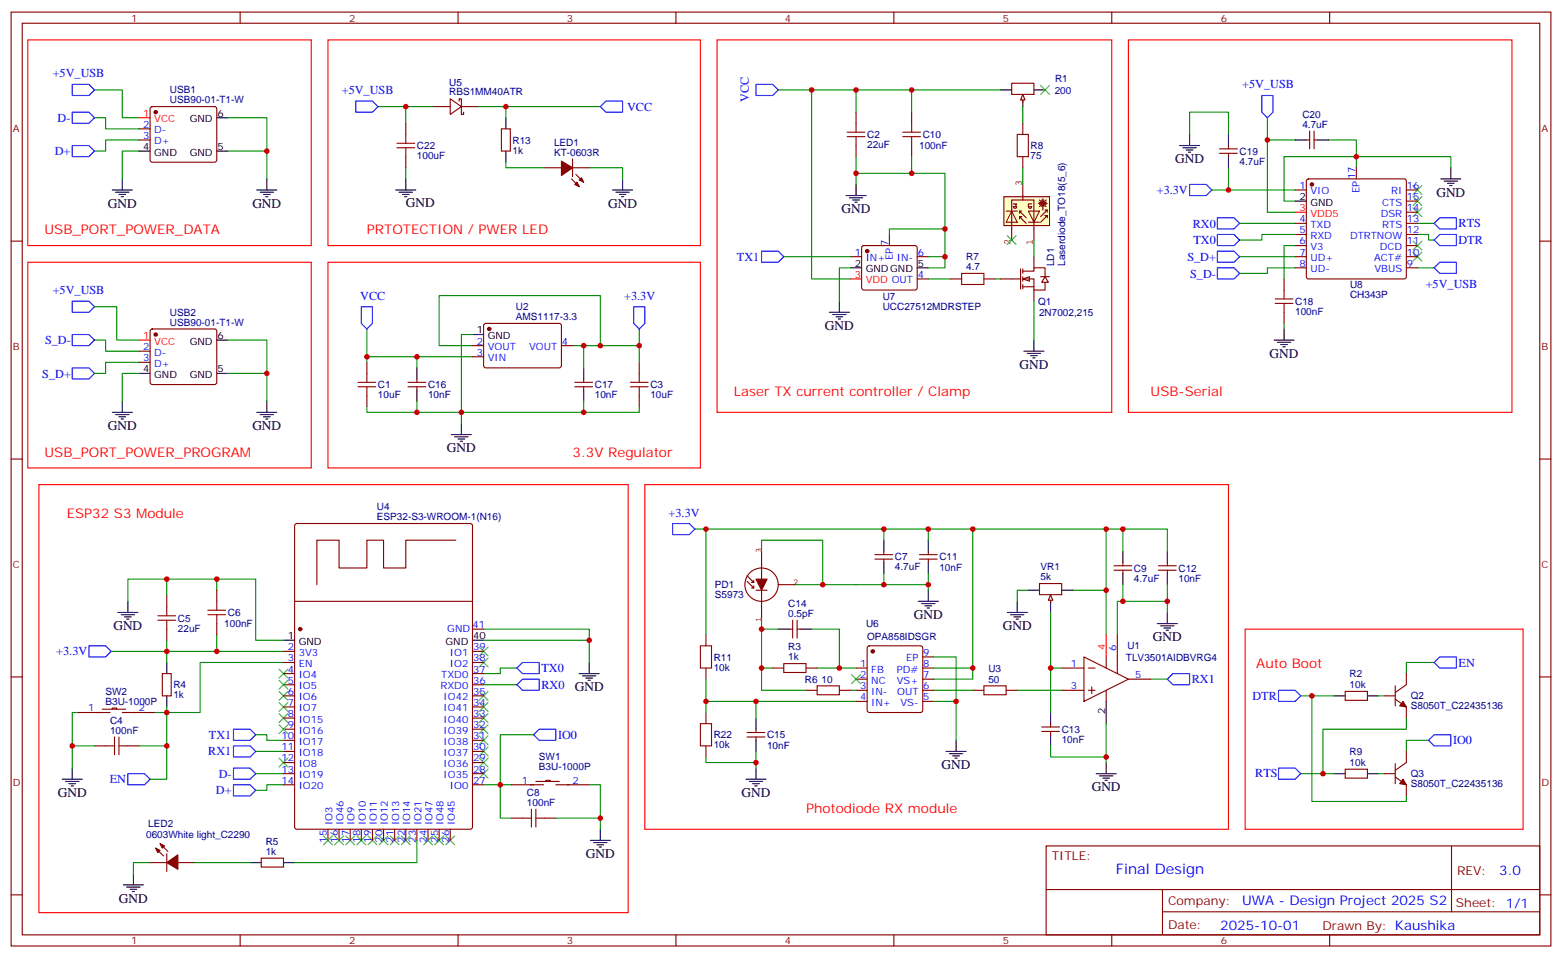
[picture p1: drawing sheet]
<svg xmlns="http://www.w3.org/2000/svg" width="496mm" height="304mm" viewBox="0 0 496 304" stroke-linecap="round" stroke-linejoin="round" font-family="sans-serif">
<g fill="none" stroke="#870000" stroke-width=".35">
<path d="M3.5 3.8h488.6v296.4h-488.6zM7.1 7.4h481.5v289.3h-481.5zM76.2 3.8v3.6M145.3 3.8v3.6M214.5 3.8v3.6M283.6 3.8v3.6M352.8 3.8v3.6M421.9 3.8v3.6M47.9 34l.4-.2h19.8l.5 .2 .2 .5v16.3l-.2 .5-.5 .2h-19.8l-.5-.3-.2-.4v-16.3zM128.8 39.1v3.6M44.1 40.9h3.5M44.1 44.4h3.5"/>
<path d="M128.8 49.7v3.5M3.5 76.5h3.6M273.6 78.1l.5-.2h16.2l.5 .2 .2 .5v12.7l-.2 .5-.5 .2h-16.2l-.5-.2-.2-.5v-12.7zM282.2 74.4v3.5M488.6 76.5h3.5M269.9 81.5h3.5M291 81.5h3.6M291 88.5h3.6M44.1 111.4h3.5M44.1 115h3.5M47.9 104.6l.4-.2h19.8l.5 .2 .2 .5v16.2l-.2 .5-.5 .2h-19.8l-.5-.2-.2-.5v-16.2zM3.5 145.7h3.6"/>
<path d="M488.6 145.7h3.5M3.5 214.8h3.6M488.6 214.8h3.5M332 268.4h156.6v28.3h-156.6zM460.6 268.5v20.8M3.5 284h3.6M76.2 296.7v3.5M145.3 296.7v3.5M214.5 296.7v3.5M283.6 296.7v3.5M332 282.3h156.5M352.8 296.7v3.5"/>
<path d="M368.9 289.3h119.6M368.9 282.3v14.1M421.9 296.7v3.5M488.6 284h3.5"/>
</g>
<g fill="none" stroke="#000" stroke-width=".35">
<path d="M68.8 37.4h3.5M38.8 56.8v3.5M44.1 47.9h3.5M68.8 47.9h3.5M84.7 56.8v3.5M197.6 56.8v3.5M271.6 58.5v3.6M35.6 60.3h6.4M36.7 61h4.2M37.7 61.7h2.2M38.5 62.4h.7M81.5 60.3h6.3"/>
<path d="M82.5 61h4.3M83.6 61.7h2.1M84.3 62.4h.7M194.4 60.3h6.3M195.4 61h4.3M196.5 61.7h2.1M197.2 62.4h.7M268.5 62.1h6.3M269.5 62.8h4.3M270.6 63.5h2.1M271.3 64.2h.7M263.2 99.1h6.3"/>
<path d="M264.2 99.8h4.3M266.3 95.6v3.5M269.9 85h3.5M291 85h3.6M44.1 118.5h3.5M68.8 118.5h3.5M68.8 107.9h3.5M265.3 100.5h2.1M266 101.2h.7M324.9 111.4h6.4M326 112.1h4.2M327 112.9h2.1"/>
<path d="M327.7 113.6h.7M328.1 107.9v3.5M35.6 130.8h6.4M36.7 131.6h4.2M37.7 132.3h2.2M38.5 133h.7M38.8 127.3v3.5M81.5 130.8h6.3M82.5 131.6h4.3M83.6 132.3h2.1M84.3 133h.7M84.7 127.3v3.5"/>
<path d="M143.2 137.9h6.4M144.3 138.6h4.2M145.3 139.3h2.2M146.4 134.4v3.5M146 140h.8M37.4 194.3h6.3M38.5 195.1h4.2M39.5 195.8h2.1M40.2 196.5h.7M40.6 190.8v3.5M367.2 197.9h6.4M368.3 198.6h4.2"/>
<path d="M369.4 199.3h2.1M370.1 200h.7M370.4 194.3v3.6M183.8 213.7h6.3M184.9 214.5h4.2M185.9 215.2h2.1M186.6 215.9h.7M187 210.2v3.5M300.2 238.4h6.4M301.3 239.1h4.2M302.3 239.9h2.1M303.4 234.9v3.5"/>
<path d="M19.8 247.3h6.3M20.8 248h4.2M21.9 248.7h2.1M22.6 249.4h.7M22.9 243.7v3.6M236.7 247.3h6.4M237.8 248h4.2M238.8 248.7h2.1M239.5 249.4h.7M239.9 243.7v3.6M303 240.6h.7M347.8 245.5h6.4"/>
<path d="M348.9 246.2h4.2M350 246.9h2.1M350.7 247.6h.7M351 242v3.5M187.3 266.7h6.4M188.4 267.4h4.2M189.4 268.1h2.2M190.1 268.8h.8M190.5 263.1v3.6"/>
</g>
<g fill="none" stroke="#008700" stroke-width=".35">
<path d="M30 37.4h3.5v3.5h10.6M30 28.5h8.8v8.9h5.3M72.3 37.4h12.4v19.4M128.8 33.8v5.3M44.1 44.4h-10.6v3.5h-3.5M44.1 47.9h-5.3v8.9M72.3 47.9h12.4M128.8 53.2v3.6M328.1 76.2v5.3M30 97.3h7v10.6h7.1M294.6 88.5h7M315.7 88.5h1.8"/>
<path d="M44.1 118.5h-5.3v8.8M72.3 107.9h12.4v19.4M72.3 118.5h12.4"/>
</g>
<path d="M125.9 46.9h5.7M125.9 45.5h5.7M128.8 42.7v2.8M128.8 46.9v2.8" fill="none" stroke="#a10000" stroke-width=".35"/>
<path d="M22.9 95.6h5.3l1.8 1.7-1.8 1.8h-5.3z" fill="none" stroke="#00f" stroke-width=".35"/>
<g fill="#870000" stroke="#870000" stroke-width=".35">
<circle cx="49.4" cy="106.2" r=".53"/>
<circle cx="49.4" cy="35.6" r=".53"/>
<circle cx="275.2" cy="79.7" r=".53"/>
</g>
<path d="M44.1 37.4h3.5M269.9 88.5h3.5M44.1 107.9h3.5" fill="none" stroke="#f00" stroke-width=".35"/>
<g fill="#fff" stroke="#870000" stroke-width=".35">
<path d="M324.6 88.5l2.1-.7v1.4z"/>
<path d="M331.6 87.8l1.1 1.8h-2.1z"/>
</g>
<g fill="none" stroke="#870000" stroke-width=".35">
<path d="M159.1 40.9h2.8v7h-2.8zM317.5 88.5h6.3M323.8 85.3v6.4M324.6 86h3.5v-1h3.5v2.8M324.6 88.5h3.5v3.5h3.5v-2.4M324.6 91h3.5M324.6 85.3v1.4M324.6 87.8v1.4M324.6 90.3v1.4M328.1 81.5v3.5M328.1 92v3.6M330.2 87.8h2.8"/>
<path d="M116.4 115v3.5M149.9 109.7h3.6M149.9 113.2h3.6M153.7 102.8l.5-.2 23.5 .1 .5 .6-.1 13-.7 .4h-23.5l-.4-.7v-12.7zM178.2 109.7h3.5M202.8 115v3.5M116.4 125.6v3.5M129.5 122.7h5.6M129.5 121.3h5.6M132.3 120.3v1M132.3 122.7v1.1M182.4 122.7h5.6"/>
<path d="M182.4 121.3h5.6M185.2 120.3v1M185.2 122.7v1.1M202.8 125.6v3.5M93.7 166.3l.5-.2h55l.7 .5v95.8l-.4 .7h-55.3l-.7-.4v-95.9zM144.6 171.4h-15.8v8.8h-7.1v-8.8h-5.3v8.8h-8.8v-8.8h-7.1v14.1M277.6 177.4h5.7M277.6 176h5.7M280.5 174.9v1.1M280.5 177.4v1.1M291.7 177.4h5.7M291.7 176h5.7"/>
<path d="M294.6 174.9v1.1M294.6 177.4v1.1M353.5 179.5h5.6M356.3 178.5v1M367.6 179.5h5.6M370.4 178.5v1M68.8 187.3v3.5M68.8 197.9v3.5M93.5 190.8h56.4M149.9 199.6h3.6M250.5 199.6h1M251.5 196.8v5.7"/>
<path d="M252.9 196.8v5.7M252.9 199.6h1.1M353.5 180.9h5.6M356.3 180.9v1.1M367.6 180.9h5.6M370.4 180.9v1.1M51.5 213.7h2.8v7.1h-2.8zM90 206.7h3.5M90 210.2h3.5M90 213.7h3.5M90 217.3h3.5M149.9 206.7h3.6"/>
<path d="M149.9 210.2h3.6M149.9 213.7h3.6M149.9 217.3h3.6M224 201.4v3.5M224 212v3.5M271.6 219h3.6M271.6 212h3.6M271.6 215.5h3.6M275.4 205.1l.5-.2h16.2l.5 .2 .2 .5v19.8l-.2 .5-.5 .2h-16.2l-.5-.2-.2-.5v-19.8zM292.8 219h3.5M292.8 212h3.5M292.8 215.5h3.5"/>
<path d="M292.8 208.5h3.5M308.7 219h3.5M319.3 219h3.5M336.9 219h7.1M336.9 212h7.1M344 208.5l14.1 7-14.1 7.1zM345.4 219h2.1M345.4 212h2.1M346.4 218v2.1M351 208.5v3.5M351 219v3.6M354.5 201.4v12.3"/>
<path d="M358.1 215.5h7M30 236.7h3.5M40.6 236.7h3.5M90 220.8h3.5M90 224.3h3.5M90 227.9h3.5M90 231.4h3.5M90 234.9h3.5M90 238.4h3.5M149.9 220.8h3.6M149.9 224.3h3.6M149.9 227.9h3.6"/>
<path d="M149.9 231.4h3.6M149.9 234.9h3.6M149.9 238.4h3.6M224 226.1v3.5M224 236.7v3.5M237.1 233.9h5.6M237.1 232.4h5.6M239.9 231.4v1M239.9 233.9v1M271.6 222.6h3.6M292.8 222.6h3.5M330.6 230.7h5.6"/>
<path d="M330.6 232.1h5.6M333.4 229.6v1.1M333.4 232.1v1.1M90 242h3.5M90 245.5h3.5M90 249h3.5M149.9 242h3.6M149.9 245.5h3.6M149.9 249h3.6M104.1 263.1v3.6M107.6 263.1v3.6M111.1 263.1v3.6"/>
<path d="M114.7 263.1v3.6M118.2 263.1v3.6M121.7 263.1v3.6M125.2 263.1v3.6M128.8 263.1v3.6M132.3 263.1v3.6M135.8 263.1v3.6M139.3 263.1v3.6M142.9 263.1v3.6"/>
</g>
<g fill="none" stroke="#000" stroke-width=".35">
<path d="M160.5 37.4v3.5M160.5 47.9v3.6M132.3 116.7v3.6M149.9 106.2h3.6M185.2 116.7v3.6M132.3 123.8v3.5M185.2 123.8v3.5M280.5 171.4v3.5M280.5 178.5v3.5M294.6 171.4v3.5M294.6 178.5v3.5M356.3 174.9v3.6"/>
<path d="M370.4 174.9v3.6M246.9 199.6h3.6M254 199.6h3.5M356.3 182v3.5M370.4 182v3.5M52.9 210.2v3.5M90 203.2h3.5M149.9 203.2h3.6M52.9 220.8v3.5M239.9 227.9v3.5M239.9 234.9v3.5M333.4 226.1v3.5"/>
<path d="M333.4 233.2v3.5M351 222.6v7"/>
</g>
<g fill="none" stroke="#a10000" stroke-width=".35">
<path d="M116.4 118.5v2.8M202.8 118.5v2.8M113.6 122.7h5.6M113.6 121.3h5.6M116.4 122.7v2.9M200 122.7h5.7M200 121.3h5.7M202.8 122.7v2.9M66 193.6h5.6M66 195.1h5.6M68.8 190.8v2.8M68.8 195.1v2.8"/>
<path d="M222.2 204.9h3.6v7.1h-3.6zM312.2 217.6h7.1v2.9h-7.1zM33.5 236.7h2.8M36.3 233.9v5.6M37.7 236.7h2.9M37.7 233.9v5.6M222.2 229.6h3.6v7.1h-3.6z"/>
</g>
<g fill="none" stroke="#008700" stroke-width=".35">
<path d="M119.9 33.8h17.7M151.7 33.8h38.8M160.5 51.5v1.7h12.4M187 53.2h10.6v3.6M328.1 95.6v12.3M116.4 104.4v8.8h33.5M116.4 113.2v1.8M132.3 113.2v3.5M149.9 109.7h-10.6v-15.9h51.2v15.9M149.9 106.2h-3.5v28.2M185.2 109.7v7M202.8 104.4v5.3h-21.1"/>
<path d="M202.8 109.7v5.3M116.4 129.1v1.7h86.4v-1.7M220.5 167.9h130.5M280.5 167.9v3.5M308.7 167.9v47.6h-12.4M356.3 167.9v7M370.4 174.9v-7h-19.4v33.5M40.6 190.8v-7h40.5v19.4h8.9M52.9 183.8v5.3M68.8 183.8v3.5M153.5 199.6h33.5v10.6M241.7 199.6h5.2"/>
<path d="M257.5 199.6h8.8v12.4M280.5 182v3.5h14.1v-3.5M356.3 190.8h-1.8v10.6M356.3 185.5v5.3M370.4 185.5v5.3h-14.1M370.4 190.8v3.5M35.3 206.7h54.7M52.9 206.7v3.5M68.8 201.4v5.3M90 210.2h-26.5v15.9h-10.6v-1.8M153.5 203.2h33.5M153.5 217.3h10.5"/>
<path d="M164 212h-5.3v1.7h-5.2M241.7 212h3.5M259.3 212h12.3M296.3 208.5h7.1v14.1M296.3 219h12.4M365.1 215.5h5.3M239.9 222.6v5.3M271.6 222.6h-47.6v3.5M296.3 222.6h7.1v12.3M81.1 245.5h8.9M90 249h-5.3v1.8h-3.6M153.5 249h8.8"/>
</g>
<g fill="#870000" stroke="#870000" stroke-width=".35">
<circle cx="155.2" cy="104.4" r=".53"/>
<circle cx="95.2" cy="199.6" r=".53"/>
<circle cx="276.9" cy="206.7" r=".53"/>
</g>
<g fill="none" stroke="#3c3" stroke-width=".35">
<path d="M88.5 219.4l2.9 2.8M88.5 212.3l2.9 2.9M91.4 219.4l-2.9 2.8M91.4 212.3l-2.9 2.9M152 219.4l2.9 2.8M152 208.8l2.9 2.8M152 205.3l2.9 2.8M154.9 219.4l-2.9 2.8M154.9 208.8l-2.9 2.8M154.9 205.3l-2.9 2.8M270.2 214.1l2.8 2.8M273 214.1l-2.8 2.8"/>
<path d="M88.5 226.4l2.9 2.9M88.5 222.9l2.9 2.8M91.4 226.4l-2.9 2.9M91.4 222.9l-2.9 2.8M152 237l2.9 2.9M152 233.5l2.9 2.8M152 230l2.9 2.8M152 226.4l2.9 2.9M152 222.9l2.9 2.8M154.9 237l-2.9 2.9M154.9 233.5l-2.9 2.8M154.9 230l-2.9 2.8"/>
<path d="M154.9 226.4l-2.9 2.9M154.9 222.9l-2.9 2.8M88.5 240.6l2.9 2.8M91.4 240.6l-2.9 2.8M152 244.1l2.9 2.8M152 240.6l2.9 2.8M154.9 244.1l-2.9 2.8M154.9 240.6l-2.9 2.8M106.2 265.3l2.8 2.8M109 265.3l-2.8 2.8M109.7 265.3l2.8 2.8M112.5 265.3l-2.8 2.8"/>
<path d="M113.2 265.3l2.9 2.8M116.1 265.3l-2.9 2.8M116.8 265.3l2.8 2.8M119.6 265.3l-2.8 2.8M120.3 265.3l2.8 2.8M123.1 265.3l-2.8 2.8M123.8 265.3l2.8 2.8M126.6 265.3l-2.8 2.8M127.4 265.3l2.8 2.8M130.2 265.3l-2.8 2.8M134.4 265.3l2.8 2.8M137.2 265.3l-2.8 2.8"/>
<path d="M137.9 265.3l2.9 2.8M140.8 265.3l-2.9 2.8M141.5 265.3l2.8 2.8M144.3 265.3l-2.8 2.8"/>
</g>
<g fill="none" stroke="#00f" stroke-width=".35">
<path d="M22.9 35.6h5.3l1.8 1.8-1.8 1.7h-5.3zM22.9 26.8h5.3l1.8 1.7-1.8 1.8h-5.3zM112.9 32.1h5.3l1.7 1.7-1.7 1.8h-5.3zM190.5 33.8l1.8-1.7h5.3v3.5h-5.3zM239.9 26.8h5.3l1.7 1.7-1.7 1.8h-5.3zM22.9 46.2h5.3l1.8 1.7-1.8 1.8h-5.3zM241.7 79.7h5.2l1.8 1.8-1.8 1.7h-5.2zM114.7 97.3h3.5v5.3l-1.8 1.8-1.7-1.8zM201.1 97.3h3.5v5.3l-1.8 1.8-1.7-1.8zM213.4 166.1h5.3l1.8 1.8-1.8 1.8h-5.3zM28.2 204.9h5.3l1.8 1.8-1.8 1.8h-5.3zM164 217.3l1.8-1.8h5.3v3.5h-5.3z"/>
<path d="M164 212l1.8-1.8h5.3v3.5h-5.3zM370.4 215.5l1.8-1.8h5.3v3.6h-5.3zM74.1 249h5.3l1.7 1.8-1.7 1.8h-5.3zM74.1 243.7h5.3l1.7 1.8-1.7 1.8h-5.3z"/>
</g>
<path d="M8.8 12.7h90v65.2h-90zM104.1 12.7h118.1v65.2h-118.1zM227.5 12.7h125.3v118.1h-125.3zM8.8 83.2h90v65.3h-90zM104.1 83.2h118.1v65.3h-118.1zM12.3 153.8h187v135.8h-187zM204.6 153.8h185.2v109.3h-185.2zM351 201.4v7.1" fill="none" stroke="#f00" stroke-width=".35"/>
<g fill="#850000" stroke="#850000" stroke-width=".35">
<path d="M239.9 183.8h3.5l-1.7 3.5z"/>
<circle cx="324.6" cy="63.5" r=".35"/>
</g>
<g fill="none" stroke="#850000" stroke-width=".35">
<path d="M241.7 174.9v8.9M237.1 184.5l2.1 2.1h-.7M237.1 182.7l2.1 2.1h-.7h.7v-.7M239.2 185.9v.7M239.9 187.3h3.5M241.7 187.3v8.8M246.9 185.5h5.3"/>
<circle cx="241.7" cy="185.5" r="5.3"/>
</g>
<path d="M318.6 62.4h14.4v9.2h-14.4z" fill="#ffffc2" stroke="#850000" stroke-width=".35"/>
<path d="M319.3 67h3.5M321 67l1.8 3.5h-3.5zM326.3 67h3.5l-1.7 3.5zM326.3 70.5h3.5" fill="none" stroke="#850000" stroke-width=".32"/>
<g fill="none" stroke="#850000" stroke-width=".35">
<path d="M324.6 58.5v5M321 76.2v-12.7h7.1v12.7M321.6 65.6h1a.53 .53 0 0 1-.5 .5 .53 .53 0 0 1-.5-.5zM321.6 64.7h1M322.1 64.9l.2 .2 .3-.2M323.5 69.5v-.7h.7h-.7l2.1 2.1M323.5 67v.7M324.2 67h-.7l2.1 2.1M326.3 65.6h1.1a.53 .53 0 0 1-.6 .5 .53 .53 0 0 1-.5-.5zM327.4 64.7h-1.1v.5M329.5 64.5h2.8M329.8 63.5l2.2 2.1"/>
<path d="M329.8 64.2l2.2 .7M330.6 63.5l.7 2.1M330.9 63.1v3.5M331.3 63.5l-.7 2.1M331.6 66.6h.7l-2.1 2.2M332 63.5l-2.2 2.1M332 64.2l-2.2 .7M332.3 69.1v-.7h-.7h.7l-2.1 2.1M332.3 66.6v.7"/>
</g>
<path d="M319.6 74.8l2.8 2.8M322.4 74.8l-2.8 2.8M102.7 265.3l2.8 2.8M105.5 265.3l-2.8 2.8" fill="none" stroke="#3c3" stroke-width=".35"/>
<g fill="none" stroke="#008700" stroke-width=".35">
<path d="M160.5 33.8v3.6M257.5 28.5v60h12.4M271.6 28.5v7.1M289.3 28.5v7.1M132.3 127.3v3.5M185.2 127.3v3.5M294.6 167.9v3.5M241.7 196.1v22.9h14.1M52.9 203.2v3.5M269.9 219h1.7M22.9 236.7h7.1M24.7 226.1h-1.8v17.6"/>
<path d="M49.4 226.1h3.5v10.6h-8.8M239.9 238.4v3.6h-15.9v-1.8M333.4 236.7v3.5h17.6v1.8M351 229.6v10.6M187 249h3.5v14.1M239.9 242v1.7"/>
</g>
<g fill="none" stroke="#870000" stroke-width=".35">
<path d="M137.6 33.8h5.3M142.9 31.4l3.5 2.4-3.5 2.5zM145.7 32.1v-.7h.7v4.9h.7v-.7M146.4 33.8h5.3M271.6 35.6v3.5M321 26.4h7.1v3.6h-7.1zM324.6 30.7v1.7M271.6 46.2v3.5M52.9 189.1v3.5M52.9 199.6v3.6M24.7 226.1h10.2M32.5 225h7.4"/>
<path d="M35.6 225v-.3h1.4v.3M38.8 226.1h10.6M162.3 249h10.2M170 248h7.4M173.2 248v-.4h1.4v.4M176.4 249h10.6M82.9 272.3h7.1v2.8h-7.1z"/>
</g>
<path d="M271.6 39.1v2.8M268.8 43.4h5.7M268.8 41.9h5.7M271.6 43.4v2.8M50.1 196.8h5.6M50.1 195.4h5.6M52.9 192.6v2.8M52.9 196.8v2.8" fill="none" stroke="#a10000" stroke-width=".35"/>
<g fill="none" stroke="#000" stroke-width=".35">
<path d="M317.5 28.5h3.5M324.6 30.3v3.5M328.1 28.5h3.5M128.8 56.8v3.5M125.6 60.3h6.3M126.6 61h4.3M127.7 61.7h2.1M128.4 62.4h.7M291.4 190.8h6.3M292.5 191.5h4.2M293.5 192.2h2.1M294.2 192.9h.7"/>
<path d="M294.6 187.3v3.5M79.4 273.7h3.5M90 273.7h3.5"/>
</g>
<path d="M324.6 30l.7 1.7h-1.5z" fill="#f0f0f0" stroke="#870000" stroke-width=".35"/>
<path d="M246.9 28.5h70.6M224 167.9v33.5M241.7 174.9v-3.5h19.4v14.1M252.2 185.5h28.3M294.6 185.5v1.8M326.3 187.3h-3.5v3.5M333.4 194.3v31.8M340.4 187.3h10.6M224 215.5v7.1M296.3 212h12.4M158.7 249v10.6h3.6M176.4 259.6h14.1" fill="none" stroke="#008700" stroke-width=".35"/>
<path d="M319.6 194.3h6.4M320.7 195.1h4.2M321.7 195.8h2.1M322.4 196.5h.7M322.8 190.8v3.5M326.3 187.3h3.5M333.4 190.8v3.5M336.9 187.3h3.5" fill="none" stroke="#000" stroke-width=".35"/>
<path d="M322.8 42.7h3.5v7h-3.5zM305.2 86.7h7v3.6h-7zM259.3 217.6h7v2.9h-7zM165.8 259.6h2.8M168.6 256.8v5.6M170 259.6h2.9M170 256.8v5.6" fill="none" stroke="#a10000" stroke-width=".35"/>
<g fill="none" stroke="#870000" stroke-width=".35">
<path d="M324.6 39.1v3.6M172.9 53.2h5.3M181.3 56.8l2.5 2.4M181.7 53.2h5.3M181.7 50.4v5.7M182.7 55.4l2.5 2.4M324.6 49.7v3.5M301.6 88.5h3.6M312.2 88.5h3.5M329.8 185.2h7.1v3.5h-7.1zM333.4 189.4v1.8M255.8 219h3.5"/>
<path d="M266.3 219h3.6M162.3 259.6h3.5M172.9 259.6h3.5M47.6 273.7h5.3M49.4 269.1l2.5 2.5M50.8 267.7l2.5 2.5M52.9 270.9v5.6M56.4 273.7h5.3"/>
</g>
<g fill="#870000" stroke="#870000" stroke-width=".35">
<path d="M183.8 57.1l.7-.7 .7 1.4z"/>
<path d="M182.4 58.5l.7-.7 .7 1.4z"/>
<path d="M178.2 51.1l3.5 2.1-3.5 2.5z"/>
<path d="M49.4 269.1l1.4 .7-.7 .7z"/>
<path d="M50.8 267.7l1.4 .7-.7 .7z"/>
<path d="M52.9 273.7l3.5-2.4v4.5z"/>
</g>
<path d="M330.2 27.1l2.8 2.9M333 27.1l-2.8 2.9" fill="none" stroke="#3c3" stroke-width=".35"/>
<path d="M333.4 188.7l.7 1.8h-1.4z" fill="#f0f0f0" stroke="#870000" stroke-width=".35"/>
<g fill="none" stroke="#3c3" stroke-width=".35">
<path d="M448.4 58.9l2.8 2.8M451.2 58.9l-2.8 2.8M448.4 76.5l2.8 2.8M448.4 65.9l2.8 2.9M448.4 62.4l2.8 2.8M451.2 76.5l-2.8 2.8M451.2 65.9l-2.8 2.9M451.2 62.4l-2.8 2.8M448.4 80l2.8 2.9M451.2 80l-2.8 2.9M88.5 215.9l2.9 2.8M91.4 215.9l-2.9 2.8"/>
<path d="M88.5 230l2.9 2.8M91.4 230l-2.9 2.8"/>
</g>
<g fill="none" stroke="#008700" stroke-width=".35">
<path d="M324.6 33.8v5.3M402.2 37.4v29.9h8.8M271.6 49.7v5.3h28.3v30h-5.3M271.6 55v3.5M289.3 49.7v5.3M324.6 53.2v5.3M377.5 42.7v-7.1h12.3v7.1M389.8 53.2v7.1M402.2 44.4h8.8M421.6 44.4h8.8v8.8M460.4 53.2v-3.5h-52.9v14.1h3.5M299.9 72.6h-17.7v1.8"/>
<path d="M384.5 60.3h26.5M393.3 70.9h17.7M411 77.9h-3.5v10.6M411 74.4h-10.6v1.8h-7.1M449.8 74.4h3.5v1.8h1.8M449.8 70.9h5.3M248.7 81.5h21.2M269.9 85h-3.6v10.6M294.6 81.5h5.3M393.3 81.5h17.7M411 85h-8.8v1.7h-8.9M449.8 85h5.3"/>
<path d="M30 107.9h3.5v3.5h10.6M44.1 115h-10.6v3.5h-3.5M407.5 102.6v1.8M322.8 219h14.1M333.4 212h3.5M455.1 210.2h-8.8v3.5M52.9 236.7v10.6h-5.3M81.1 233.2h3.6v1.7h5.3M81.1 238.4h8.9M169.3 233.2h-10.6v15.8M412.7 220.8h3.6M423.3 220.8h-7v33.5h30v-1.7"/>
<path d="M437.4 220.8h1.8M446.3 227.9v3.5h-26.5v14.1h3.5M453.3 234.9h-7v3.5M412.7 245.5h7.1M437.4 245.5h1.8M47.6 273.7h-5.3v3.5M61.7 273.7h17.7M132.3 266.7v7h-38.8"/>
</g>
<g fill="none" stroke="#000" stroke-width=".35">
<path d="M374.3 46.2h6.3M375.4 46.9h4.2M376.4 47.6h2.1M377.1 48.3h.7M377.5 42.7v3.5M389.8 42.7v3.5M389.8 49.7v3.5M411 44.4h3.5M418 44.4h3.6M457.2 56.8h6.3M458.3 57.5h4.2M459.3 58.2h2.1"/>
<path d="M460 58.9h.7M460.4 53.2v3.6M411 63.8h3.5M404.3 107.9h6.3M405.3 108.6h4.3M406.4 109.3h2.1M407.1 110h.7M407.5 104.4v3.5M423.3 220.8h3.6M433.9 220.8h3.5M423.3 245.5h3.6M433.9 245.5h3.5"/>
<path d="M42.3 277.2v3.6M39.2 280.8h6.3M40.2 281.5h4.2M41.3 282.2h2.1M42 282.9h.7"/>
</g>
<path d="M289.3 39.1v2.8M286.5 41.9h5.6M286.5 43.4h5.6M289.3 43.4v2.8M404.6 94.9h5.7M404.6 96.3h5.7M407.5 92v2.9M407.5 96.3v2.8M248.7 210.6h7.1v2.8h-7.1z" fill="none" stroke="#a10000" stroke-width=".35"/>
<g fill="none" stroke="#870000" stroke-width=".35">
<path d="M289.3 35.6v3.5M289.3 46.2v3.5M387 48.6h5.6M387 47.2h5.6M389.8 46.2v1M389.8 48.6v1.1M414.5 44.4h1.1M414.7 57l.5-.2h30.4l.5 .2 .2 .5v30.3l-.3 .5-.4 .2h-30.4l-.5-.2-.2-.5v-30.3zM415.6 41.6v5.6M417 41.6v5.6M417 44.4h1M430.4 53.2v3.6"/>
<path d="M411 60.3h3.5M411 70.9h3.5M411 74.4h3.5M411 77.9h3.5M446.3 60.3h3.5M446.3 70.9h3.5M446.3 74.4h3.5M446.3 77.9h3.5M446.3 67.3h3.5M446.3 63.8h3.5M407.5 88.5v3.5M407.5 99.1v3.5"/>
<path d="M411 81.5h3.5M411 85h3.5M446.3 81.5h3.5M446.3 85h3.5M245.2 212h3.5M255.8 212h3.5M426.9 219.4h7v2.8h-7zM442.7 217.6v6.4M446.3 213.7v3.6l-3.6 2.4M439.2 220.8h3.5M442.7 221.9l3.6 2.4v3.6M446.3 238.4v3.6l-3.6 2.4"/>
<path d="M426.9 244.1h7v2.8h-7zM439.2 245.5h3.5M442.7 242.3v6.4M442.7 246.6l3.6 2.4v3.6"/>
</g>
<path d="M358.1 12.7h121.7v118.1h-121.7zM411 67.3h3.5M395.1 199.6h88.2v63.5h-88.2z" fill="none" stroke="#f00" stroke-width=".35"/>
<g fill="none" stroke="#00f" stroke-width=".35">
<path d="M400.4 30.3h3.5v5.3l-1.7 1.8-1.8-1.8zM377.5 58.5h5.3l1.7 1.8-1.7 1.8h-5.3zM386.3 79.7h5.3l1.7 1.8-1.7 1.7h-5.3zM386.3 69.1h5.3l1.7 1.8-1.7 1.7h-5.3zM386.3 74.4h5.3l1.7 1.8-1.7 1.7h-5.3zM456.8 74.4h5.3v3.5h-5.3l-1.7-1.7zM456.8 69.1h5.3v3.5h-5.3l-1.7-1.7zM386.3 85h5.3l1.7 1.7-1.7 1.8h-5.3zM455.1 85l1.7-1.8h5.3v3.5h-5.3zM22.9 116.7h5.3l1.8 1.8-1.8 1.8h-5.3zM22.9 106.2h5.3l1.8 1.7-1.8 1.8h-5.3zM405.7 219h5.3l1.7 1.8-1.7 1.8h-5.3z"/>
<path d="M455.1 210.2l1.7-1.7h5.3v3.5h-5.3zM74.1 231.4h5.3l1.7 1.8-1.7 1.7h-5.3zM74.1 236.7h5.3l1.7 1.7-1.7 1.8h-5.3zM169.3 233.2l1.8-1.8h5.3v3.5h-5.3zM453.3 234.9l1.8-1.7h5.3v3.5h-5.3zM40.6 245.5h5.3l1.7 1.8-1.7 1.7h-5.3zM405.7 243.7h5.3l1.7 1.8-1.7 1.8h-5.3z"/>
</g>
<g fill="#870000" stroke="#870000" stroke-width=".35">
<path d="M445.2 247.3l1.1 1.7-2.2-.3z"/>
<path d="M445.2 222.6l1.1 1.7-2.2-.3z"/>
<circle cx="416.3" cy="58.5" r=".53"/>
</g>
<g fill="#c00">
<circle cx="84.7" cy="47.9" r=".88"/>
<circle cx="128.8" cy="33.8" r=".88"/>
<circle cx="160.5" cy="33.8" r=".88"/>
<circle cx="84.7" cy="118.5" r=".88"/>
<circle cx="68.8" cy="206.7" r=".88"/>
<circle cx="68.8" cy="183.8" r=".88"/>
<circle cx="190.5" cy="109.7" r=".88"/>
<circle cx="185.2" cy="109.7" r=".88"/>
<circle cx="202.8" cy="109.7" r=".88"/>
<circle cx="132.3" cy="113.2" r=".88"/>
<circle cx="116.4" cy="113.2" r=".88"/>
<circle cx="132.3" cy="130.8" r=".88"/>
<circle cx="146.4" cy="130.8" r=".88"/>
<circle cx="356.3" cy="167.9" r=".88"/>
<circle cx="187" cy="203.2" r=".88"/>
<circle cx="52.9" cy="206.7" r=".88"/>
<circle cx="52.9" cy="183.8" r=".88"/>
<circle cx="356.3" cy="190.8" r=".88"/>
<circle cx="239.9" cy="222.6" r=".88"/>
<circle cx="266.3" cy="212" r=".88"/>
<circle cx="303.4" cy="222.6" r=".88"/>
<circle cx="185.2" cy="130.8" r=".88"/>
<circle cx="370.4" cy="190.8" r=".88"/>
<circle cx="280.5" cy="167.9" r=".88"/>
<circle cx="294.6" cy="167.9" r=".88"/>
<circle cx="239.9" cy="242" r=".88"/>
<circle cx="351" cy="167.9" r=".88"/>
<circle cx="351" cy="240.2" r=".88"/>
<circle cx="241.7" cy="212" r=".88"/>
<circle cx="241.7" cy="199.6" r=".88"/>
<circle cx="52.9" cy="226.1" r=".88"/>
<circle cx="22.9" cy="236.7" r=".88"/>
<circle cx="351" cy="187.3" r=".88"/>
<circle cx="190.5" cy="259.6" r=".88"/>
<circle cx="158.8" cy="249" r=".88"/>
<circle cx="280.5" cy="185.5" r=".88"/>
<circle cx="308.7" cy="167.9" r=".88"/>
<circle cx="308.7" cy="212" r=".88"/>
<circle cx="294.6" cy="185.5" r=".88"/>
<circle cx="261.1" cy="185.5" r=".88"/>
<circle cx="224" cy="167.9" r=".88"/>
<circle cx="224" cy="222.6" r=".88"/>
<circle cx="271.6" cy="28.5" r=".88"/>
<circle cx="289.3" cy="28.5" r=".88"/>
<circle cx="257.5" cy="28.5" r=".88"/>
<circle cx="416.3" cy="220.8" r=".88"/>
<circle cx="419.8" cy="245.5" r=".88"/>
<circle cx="430.4" cy="49.7" r=".88"/>
<circle cx="389.8" cy="60.3" r=".88"/>
<circle cx="402.2" cy="44.4" r=".88"/>
<circle cx="52.9" cy="236.7" r=".88"/>
<circle cx="333.4" cy="212" r=".88"/>
<circle cx="299.9" cy="81.5" r=".88"/>
<circle cx="299.9" cy="72.6" r=".88"/>
<circle cx="271.6" cy="55" r=".88"/>
<circle cx="289.3" cy="55" r=".88"/>
</g>
<text font-size="4.6" fill="#00f" x="354.1" y="277.5">Final Design</text>
<g font-size="4.2">
<text x="372.9" y="51.8">GND</text>
<text x="34.2" y="65.9">GND</text>
<text x="80.1" y="65.9">GND</text>
<text x="128.8" y="65.6">GND</text>
<text x="193" y="65.9">GND</text>
<text x="455.8" y="62.4">GND</text>
<text x="267.1" y="67.7">GND</text>
<text x="261.8" y="104.7">GND</text>
<text x="402.9" y="113.6">GND</text>
<text x="323.5" y="117.1">GND</text>
<text x="34.2" y="136.5">GND</text>
<text x="80.1" y="136.5">GND</text>
<text x="141.8" y="143.5">GND</text>
<text x="290" y="196.5">GND</text>
<text x="36" y="200">GND</text>
<text x="318.2" y="200">GND</text>
<text x="365.8" y="203.5">GND</text>
<text x="182.4" y="219.4">GND</text>
<text x="298.8" y="244.1">GND</text>
<text x="346.4" y="251.1">GND</text>
<text x="18.3" y="252.9">GND</text>
<text x="235.3" y="252.9">GND</text>
<text x="185.9" y="272.3">GND</text>
<text x="37.7" y="286.4">GND</text>
</g>
<g font-size="4.2" fill="#f00">
<text x="14.1" y="74.4">USB_PORT_POWER_DATA</text>
<text x="116.4" y="74.4">PRTOTECTION / PWER LED</text>
<text x="232.8" y="125.6">Laser TX current controller / Clamp</text>
<text x="365.1" y="125.6">USB-Serial</text>
<text x="14.1" y="145">USB_PORT_POWER_PROGRAM</text>
<text x="181.7" y="145">3.3V Regulator</text>
<text x="21.2" y="164.4">ESP32 S3 Module</text>
<text x="398.6" y="212">Auto Boot</text>
<text x="255.8" y="257.8">Photodiode RX module</text>
</g>
<g font-size="4.2" fill="#00f">
<text x="475.8" y="277.7">3.0</text>
<text x="394.1" y="287.3">UWA - Design Project 2025 S2</text>
<text x="387.2" y="295.1">2025-10-01</text>
</g>
<g font-size="3.9" fill="#00f">
<text x="16.7" y="24.6">+5V_USB</text>
<text x="108.5" y="29.9">+5V_USB</text>
<text x="394.2" y="28.1">+5V_USB</text>
<text x="199" y="35.2">VCC</text>
<text x="237.6" y="32.3" transform="rotate(-90 237.6 32.3)">VCC</text>
<text x="18.3" y="38.6">D-</text>
<text x="17.4" y="49.2">D+</text>
<text x="367.1" y="61.5">+3.3V</text>
<text x="378.5" y="72.2">RX0</text>
<text x="378.7" y="77.4">TX0</text>
<text x="462.8" y="77.5">DTR</text>
<text x="462.8" y="72.2">RTS</text>
<text x="233.8" y="82.7">TX1</text>
<text x="376.8" y="82.8">S_D+</text>
<text x="377.6" y="88.1">S_D-</text>
<text x="16.7" y="93.4">+5V_USB</text>
<text x="114.3" y="95.1">VCC</text>
<text x="198.1" y="95.1">+3.3V</text>
<text x="452.4" y="91.5">+5V_USB</text>
<text x="14.3" y="109.3">S_D-</text>
<text x="13.4" y="119.9">S_D+</text>
<text x="212.2" y="163.9">+3.3V</text>
<text x="17.9" y="208">+3.3V</text>
<text x="171.8" y="213.3">TX0</text>
<text x="462.8" y="211.5">EN</text>
<text x="171.8" y="218.6">RX0</text>
<text x="378.2" y="216.8">RX1</text>
<text x="397.4" y="222.1">DTR</text>
<text x="66.1" y="239.7">RX1</text>
<text x="66.3" y="234.4">TX1</text>
<text x="177.1" y="234.4">IO0</text>
<text x="461.1" y="236.2">IO0</text>
<text x="34.8" y="248.6">EN</text>
<text x="69.4" y="246.7">D-</text>
<text x="398.3" y="246.7">RTS</text>
<text x="68.5" y="252">D+</text>
</g>
<g font-size="3.9" fill="#800">
<text x="333.7" y="273">TITLE:</text>
<text x="462.4" y="277.7">REV:</text>
<text x="370.6" y="287.2">Company:</text>
<text x="462" y="287.8">Sheet: 1/1</text>
<text x="370.6" y="294.9">Date:</text>
<text x="419.7" y="295">Drawn By: Kaushika</text>
</g>
<g font-size="3.2" fill="#800">
<text x="41.6" y="6.8">1</text>
<text x="110.8" y="6.8">2</text>
<text x="179.9" y="6.8">3</text>
<text x="249.1" y="6.8">4</text>
<text x="318.2" y="6.8">5</text>
<text x="387.3" y="6.8">6</text>
<text x="4.1" y="41.9">A</text>
<text x="489.1" y="41.9">A</text>
<text x="4.1" y="111.1">B</text>
<text x="489.1" y="111.1">B</text>
<text x="4.1" y="180.2">C</text>
<text x="489.1" y="180.2">C</text>
<text x="4.1" y="249.4">D</text>
<text x="489.1" y="249.4">D</text>
<text x="41.6" y="299.6">1</text>
<text x="110.8" y="299.6">2</text>
<text x="179.9" y="299.6">3</text>
<text x="249.1" y="299.6">4</text>
<text x="318.2" y="299.6">5</text>
<text x="387.3" y="299.6">6</text>
</g>
<g font-size="3.2" fill="#000080">
<text x="53.9" y="29.6">USB1</text>
<text x="142.5" y="27.1">U5</text>
<text x="334.7" y="29.7">200</text>
<text x="334.8" y="26.1">R1</text>
<text x="53.9" y="32.8">USB90-01-T1-W</text>
<text x="142.5" y="30.3">RBS1MM40ATR</text>
<text x="413.3" y="40.5">4.7uF</text>
<text x="413.3" y="37.4">C20</text>
<text x="132.3" y="47.3">C22</text>
<text x="162.6" y="45.6">R13</text>
<text x="175.8" y="46.2">LED1</text>
<text x="275.2" y="47">22uF</text>
<text x="275.2" y="43.8">C2</text>
<text x="291.7" y="47.3">100nF</text>
<text x="292.8" y="43.8">C10</text>
<text x="327" y="47.3">R8</text>
<text x="132.3" y="50.5">100uF</text>
<text x="162.6" y="48.7">1k</text>
<text x="175.8" y="49.4">KT-0603R</text>
<text x="327" y="50.5">75</text>
<text x="393.3" y="52.3">4.7uF</text>
<text x="393.3" y="49.1">C19</text>
<text x="306.6" y="82.5">R7</text>
<text x="306.6" y="85.7">4.7</text>
<text x="334.5" y="84.5" transform="rotate(-90 334.5 84.5)">LD1</text>
<text x="338" y="84.3" transform="rotate(-90 338 84.3)">Laserdiode_TO18(5_6)</text>
<text x="280.1" y="95.1">U7</text>
<text x="428.4" y="94.6">CH343P</text>
<text x="428.4" y="91.5">U8</text>
<text x="53.9" y="100.2">USB2</text>
<text x="163.7" y="101.4">AMS1117-3.3</text>
<text x="163.7" y="98.3">U2</text>
<text x="280.1" y="98.3">UCC27512MDRSTEP</text>
<text x="329.4" y="96.7">Q1</text>
<text x="329.7" y="100.2">2N7002,215</text>
<text x="411" y="99.9">100nF</text>
<text x="411" y="96.7">C18</text>
<text x="53.9" y="103.3">USB90-01-T1-W</text>
<text x="119.9" y="123.2">C1</text>
<text x="135.8" y="123.2">C16</text>
<text x="188.7" y="123.2">C17</text>
<text x="206.4" y="123.2">C3</text>
<text x="119.9" y="126.4">10uF</text>
<text x="135.8" y="126.4">10nF</text>
<text x="188.7" y="126.4">10nF</text>
<text x="206.4" y="126.4">10uF</text>
<text x="119.6" y="161.9">U4</text>
<text x="119.6" y="165.1">ESP32-S3-WROOM-1(N16)</text>
<text x="284" y="177.8">C7</text>
<text x="298.1" y="177.8">C11</text>
<text x="284" y="181">4.7uF</text>
<text x="298.1" y="181.1">10nF</text>
<text x="330.2" y="184.1">5k</text>
<text x="330.2" y="181">VR1</text>
<text x="359.8" y="184.5">4.7uF</text>
<text x="359.8" y="181.4">C9</text>
<text x="373.9" y="184.6">10nF</text>
<text x="373.9" y="181.4">C12</text>
<text x="226.8" y="189.9">S5973</text>
<text x="226.8" y="186.7">PD1</text>
<text x="56.4" y="197.3">C5</text>
<text x="72.3" y="195.5">C6</text>
<text x="250.1" y="195.8">0.5pF</text>
<text x="250.1" y="192.5">C14</text>
<text x="56.4" y="200.4">22uF</text>
<text x="71.2" y="199">100nF</text>
<text x="274.8" y="199">U6</text>
<text x="275.2" y="203.2">OPA858IDSGR</text>
<text x="226.5" y="209.6">R11</text>
<text x="250.1" y="209.5">1k</text>
<text x="250.1" y="206.4">R3</text>
<text x="357.3" y="209.6">TLV3501AIDBVRG4</text>
<text x="357.7" y="206.1">U1</text>
<text x="226.5" y="212.8">10k</text>
<text x="313.6" y="213.3">U3</text>
<text x="428.3" y="214.9">R2</text>
<text x="33.5" y="220.5">SW2</text>
<text x="55" y="221.6">1k</text>
<text x="55" y="218.4">R4</text>
<text x="255.4" y="216.6">R6</text>
<text x="260.7" y="216.6">10</text>
<text x="313.6" y="216.6">50</text>
<text x="428.3" y="218.3">10k</text>
<text x="447.7" y="222">Q2</text>
<text x="33.5" y="223.6">B3U-1000P</text>
<text x="447.7" y="225.1">S8050T_C22435136</text>
<text x="34.9" y="232.8">100nF</text>
<text x="34.9" y="229.6">C4</text>
<text x="336.9" y="232.5">C13</text>
<text x="226.5" y="237.5">10k</text>
<text x="226.5" y="234.3">R22</text>
<text x="243.4" y="237.5">10nF</text>
<text x="243.4" y="234.3">C15</text>
<text x="336.9" y="235.7">10nF</text>
<text x="428.3" y="239.6">R9</text>
<text x="171" y="244.4">B3U-1000P</text>
<text x="171" y="241.1">SW1</text>
<text x="428.3" y="243">10k</text>
<text x="447.7" y="249.8">S8050T_C22435136</text>
<text x="447.7" y="246.6">Q3</text>
<text x="167.2" y="255.7">100nF</text>
<text x="167.2" y="252.6">C8</text>
<text x="47" y="262.5">LED2</text>
<text x="46.4" y="266">0603White light_C2290</text>
<text x="84.3" y="268">R5</text>
<text x="84.3" y="271.3">1k</text>
</g>
<g font-size="3.2" fill="#f00">
<text x="45.4" y="37">1</text>
<text x="48.9" y="38.8">VCC</text>
<text x="412.3" y="67">3</text>
<text x="415.8" y="68.8">VDD5</text>
<text x="271.2" y="88.2">3</text>
<text x="274.7" y="89.9">VDD OUT</text>
<text x="45.4" y="107.6">1</text>
<text x="48.9" y="109.3">VCC</text>
<text x="350.7" y="206.3" transform="rotate(-90 350.7 206.3)">4</text>
</g>
<g font-size="3.2" fill="#00f">
<text x="45.4" y="40.5">2</text>
<text x="45.4" y="44.1">3</text>
<text x="48.9" y="42.3">D-</text>
<text x="48.9" y="45.8">D+</text>
<text x="412.3" y="59.9">1</text>
<text x="430" y="56.8" transform="rotate(-90 430 56.8)">17</text>
<text x="446.4" y="59.9">16</text>
<text x="415.8" y="61.7">VIO</text>
<text x="431.4" y="61.4" transform="rotate(-90 431.4 61.4)">EP</text>
<text x="438.6" y="65.2">CTS</text>
<text x="441.4" y="61.7">RI</text>
<text x="446.4" y="63.5">15</text>
<text x="412.3" y="70.5">4</text>
<text x="438.1" y="68.8">DSR</text>
<text x="446.4" y="70.5">13</text>
<text x="446.4" y="67">14</text>
<text x="281.9" y="77.9" transform="rotate(-90 281.9 77.9)">7</text>
<text x="412.3" y="74">5</text>
<text x="412.3" y="77.6">6</text>
<text x="415.8" y="72.3">TXD</text>
<text x="415.8" y="75.8">RXD</text>
<text x="428.4" y="75.8">DTRTNOW</text>
<text x="438.6" y="72.3">RTS</text>
<text x="446.4" y="77.6">11</text>
<text x="446.4" y="74">12</text>
<text x="271.2" y="81.1">1</text>
<text x="274.7" y="82.9">IN+</text>
<text x="283.3" y="82.6" transform="rotate(-90 283.3 82.6)">EP</text>
<text x="284.6" y="82.9">IN-</text>
<text x="291.2" y="81.1">6</text>
<text x="412.3" y="81.1">7</text>
<text x="415.8" y="79.3">V3</text>
<text x="415.8" y="82.9">UD+</text>
<text x="436" y="82.9">ACT#</text>
<text x="437.9" y="79.3">DCD</text>
<text x="446.4" y="81.1">10</text>
<text x="291.2" y="88.2">4</text>
<text x="412.3" y="84.6">8</text>
<text x="415.8" y="86.4">UD-</text>
<text x="436.1" y="86.4">VBUS</text>
<text x="446.4" y="84.6">9</text>
<text x="45.4" y="111.1">2</text>
<text x="48.9" y="112.9">D-</text>
<text x="151.3" y="109.3">2</text>
<text x="151.3" y="112.9">3</text>
<text x="154.8" y="111.1">VOUT</text>
<text x="167.9" y="111.1">VOUT</text>
<text x="178.3" y="109.3">4</text>
<text x="45.4" y="114.6">3</text>
<text x="48.9" y="116.4">D+</text>
<text x="154.8" y="114.6">VIN</text>
<text x="141.9" y="200.7">GND</text>
<text x="149.9" y="199.3">41</text>
<text x="91.3" y="206.3">2</text>
<text x="91.3" y="209.9">3</text>
<text x="94.8" y="208.1">3V3</text>
<text x="142.8" y="208.1">IO1</text>
<text x="150.1" y="209.9">38</text>
<text x="150.1" y="206.3">39</text>
<text x="287.6" y="209.9">EP</text>
<text x="293" y="208.1">9</text>
<text x="354.2" y="206.7" transform="rotate(-90 354.2 206.7)">6</text>
<text x="91.3" y="213.4">4</text>
<text x="94.8" y="211.6">EN</text>
<text x="94.8" y="215.2">IO4</text>
<text x="140" y="215.2">TXD0</text>
<text x="142.8" y="211.6">IO2</text>
<text x="150.1" y="213.4">37</text>
<text x="273" y="211.6">1</text>
<text x="273" y="215.2">2</text>
<text x="276.5" y="213.4">FB</text>
<text x="284.5" y="213.4">PD#</text>
<text x="293" y="215.2">7</text>
<text x="293" y="211.6">8</text>
<text x="339.8" y="211.6">1</text>
<text x="360.2" y="215.2">5</text>
<text x="91.3" y="216.9">5</text>
<text x="91.3" y="220.5">6</text>
<text x="94.8" y="218.7">IO5</text>
<text x="139.8" y="218.7">RXD0</text>
<text x="150.1" y="220.5">35</text>
<text x="150.1" y="216.9">36</text>
<text x="273" y="218.7">3</text>
<text x="276.5" y="216.9">NC</text>
<text x="276.5" y="220.5">IN-</text>
<text x="284.6" y="216.9">VS+</text>
<text x="284.7" y="220.5">OUT</text>
<text x="293" y="218.7">6</text>
<text x="339.8" y="218.7">3</text>
<text x="28" y="225.7">1</text>
<text x="44.1" y="225.7">2</text>
<text x="91.3" y="224">7</text>
<text x="91.3" y="227.5">8</text>
<text x="94.8" y="222.2">IO6</text>
<text x="94.8" y="225.7">IO7</text>
<text x="140.8" y="225.7">IO41</text>
<text x="140.8" y="222.2">IO42</text>
<text x="150.1" y="227.5">33</text>
<text x="150.1" y="224">34</text>
<text x="273" y="222.2">4</text>
<text x="276.5" y="224">IN+</text>
<text x="285.7" y="224">VS-</text>
<text x="293" y="222.2">5</text>
<text x="91.3" y="231">9</text>
<text x="94.8" y="229.3">IO15</text>
<text x="94.8" y="232.8">IO16</text>
<text x="140.8" y="232.8">IO39</text>
<text x="140.8" y="229.3">IO40</text>
<text x="150.1" y="231">32</text>
<text x="89.3" y="234.6">10</text>
<text x="89.3" y="238.1">11</text>
<text x="94.8" y="236.3">IO17</text>
<text x="94.8" y="239.9">IO18</text>
<text x="140.8" y="239.9">IO37</text>
<text x="140.8" y="236.3">IO38</text>
<text x="150.1" y="238.1">30</text>
<text x="150.1" y="234.6">31</text>
<text x="89.3" y="241.6">12</text>
<text x="89.3" y="245.1">13</text>
<text x="94.8" y="243.4">IO8</text>
<text x="140.8" y="243.4">IO36</text>
<text x="150.1" y="245.1">28</text>
<text x="150.1" y="241.6">29</text>
<text x="89.3" y="248.7">14</text>
<text x="94.8" y="246.9">IO19</text>
<text x="94.8" y="250.4">IO20</text>
<text x="140.8" y="246.9">IO35</text>
<text x="142.8" y="250.4">IO0</text>
<text x="150.1" y="248.7">27</text>
<text x="165.6" y="248.7">1</text>
<text x="181.7" y="248.7">2</text>
<text x="105.5" y="261.8" transform="rotate(-90 105.5 261.8)">IO3</text>
<text x="109" y="261.8" transform="rotate(-90 109 261.8)">IO46</text>
<text x="112.5" y="261.8" transform="rotate(-90 112.5 261.8)">IO9</text>
<text x="116.1" y="261.8" transform="rotate(-90 116.1 261.8)">IO10</text>
<text x="119.6" y="261.8" transform="rotate(-90 119.6 261.8)">IO11</text>
<text x="123.1" y="261.8" transform="rotate(-90 123.1 261.8)">IO12</text>
<text x="126.6" y="261.8" transform="rotate(-90 126.6 261.8)">IO13</text>
<text x="130.2" y="261.8" transform="rotate(-90 130.2 261.8)">IO14</text>
<text x="133.7" y="261.8" transform="rotate(-90 133.7 261.8)">IO21</text>
<text x="137.2" y="261.8" transform="rotate(-90 137.2 261.8)">IO47</text>
<text x="140.8" y="261.8" transform="rotate(-90 140.8 261.8)">IO48</text>
<text x="144.3" y="261.8" transform="rotate(-90 144.3 261.8)">IO45</text>
<text x="103.7" y="267.3" transform="rotate(-90 103.7 267.3)">15</text>
<text x="107.2" y="267.3" transform="rotate(-90 107.2 267.3)">16</text>
<text x="110.8" y="267.3" transform="rotate(-90 110.8 267.3)">17</text>
<text x="114.3" y="267.3" transform="rotate(-90 114.3 267.3)">18</text>
<text x="117.8" y="267.3" transform="rotate(-90 117.8 267.3)">19</text>
<text x="121.4" y="267.3" transform="rotate(-90 121.4 267.3)">20</text>
<text x="124.9" y="267.3" transform="rotate(-90 124.9 267.3)">21</text>
<text x="128.4" y="267.3" transform="rotate(-90 128.4 267.3)">22</text>
<text x="131.9" y="267.3" transform="rotate(-90 131.9 267.3)">23</text>
<text x="135.5" y="267.3" transform="rotate(-90 135.5 267.3)">24</text>
<text x="139" y="267.3" transform="rotate(-90 139 267.3)">25</text>
<text x="142.5" y="267.3" transform="rotate(-90 142.5 267.3)">26</text>
</g>
<g font-size="3.2">
<text x="60.2" y="38.8">GND</text>
<text x="69" y="37">6</text>
<text x="45.4" y="47.6">4</text>
<text x="69" y="47.6">5</text>
<text x="48.9" y="49.4">GND</text>
<text x="60.2" y="49.4">GND</text>
<text x="412.3" y="63.5">2</text>
<text x="415.8" y="65.2">GND</text>
<text x="271.2" y="84.6">2</text>
<text x="274.7" y="86.4">GNDGND</text>
<text x="291.2" y="84.6">5</text>
<text x="69" y="107.6">6</text>
<text x="151.3" y="105.8">1</text>
<text x="154.8" y="107.6">GND</text>
<text x="60.2" y="109.3">GND</text>
<text x="45.4" y="118.1">4</text>
<text x="48.9" y="119.9">GND</text>
<text x="60.2" y="119.9">GND</text>
<text x="69" y="118.1">5</text>
<text x="91.3" y="202.8">1</text>
<text x="150.1" y="202.8">40</text>
<text x="94.8" y="204.6">GND</text>
<text x="141.3" y="204.6">GND</text>
<text x="350.7" y="226.7" transform="rotate(-90 350.7 226.7)">2</text>
</g>
<g font-size="3.2" fill="#840000">
<text x="324.2" y="58.9" transform="rotate(-90 324.2 58.9)">3</text>
<text x="320.7" y="77.7" transform="rotate(-90 320.7 77.7)">2</text>
<text x="327.7" y="77.7" transform="rotate(-90 327.7 77.7)">1</text>
</g>
<g font-size="2.8" fill="#840000">
<text x="241.6" y="175.5" transform="rotate(-90 241.6 175.5)">3</text>
<text x="251.7" y="185.5">2</text>
<text x="241.6" y="197.3" transform="rotate(-90 241.6 197.3)">1</text>
</g>
</svg>
